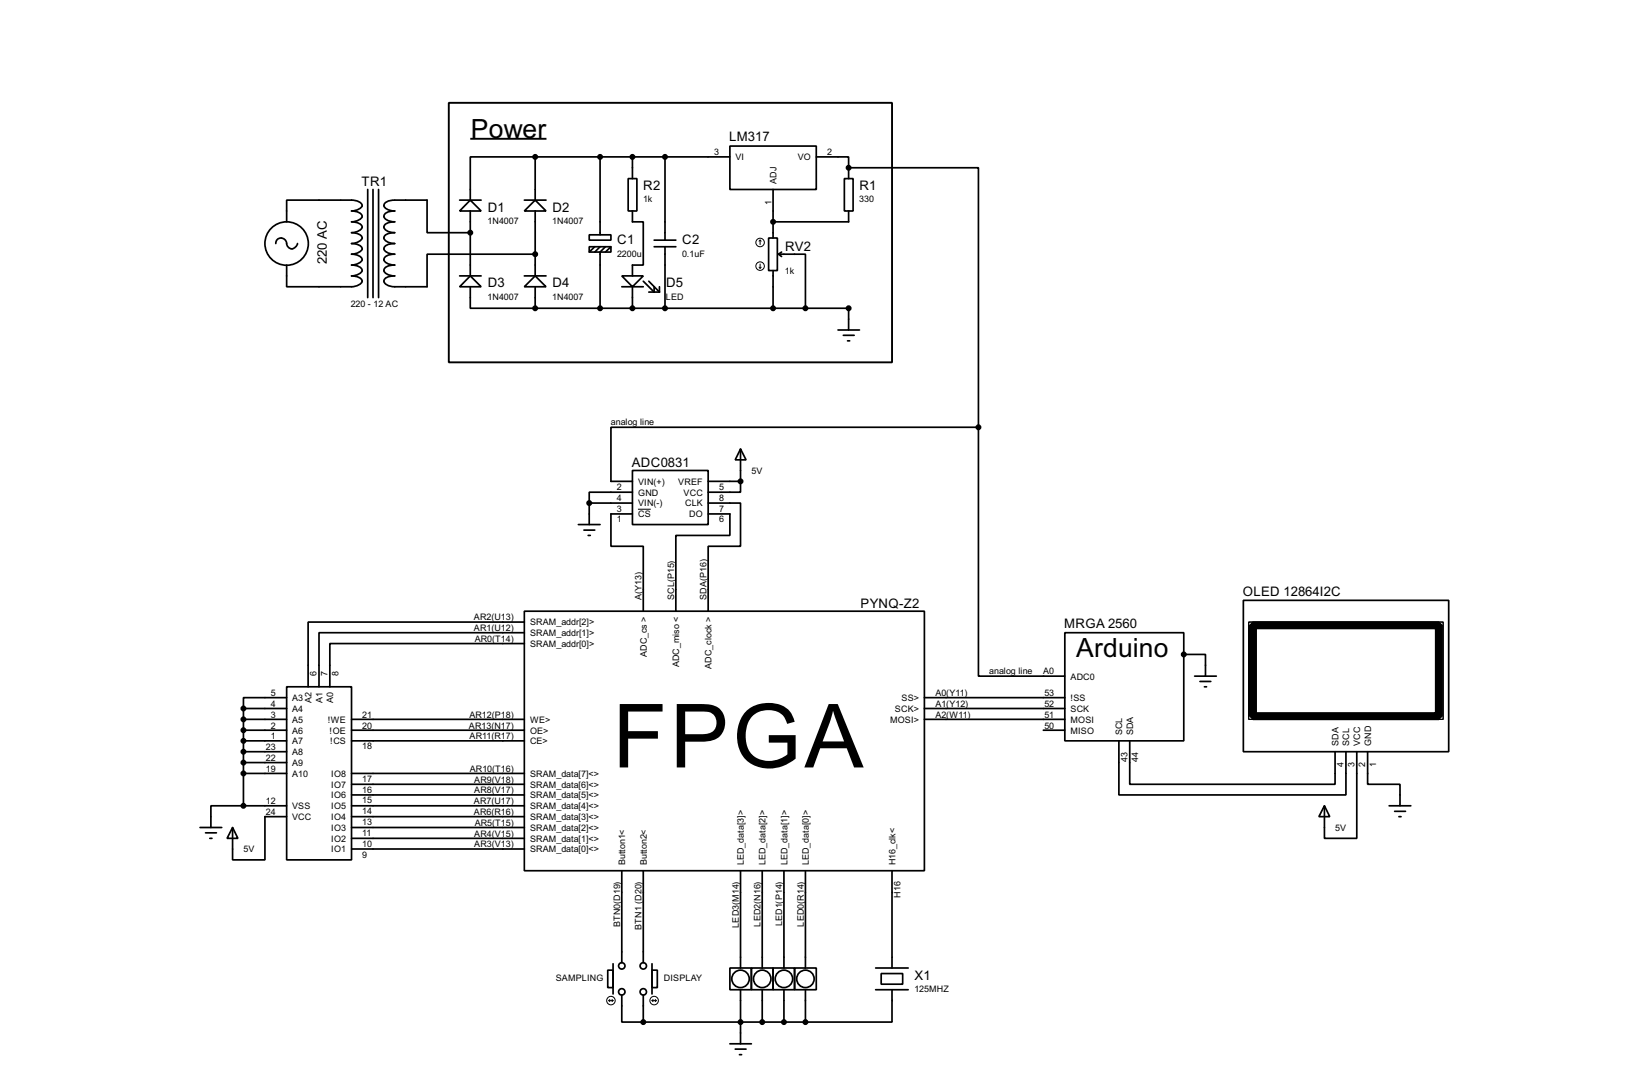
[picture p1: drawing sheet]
<svg xmlns="http://www.w3.org/2000/svg" width="383mm" height="256mm" viewBox="0 0 383 256" stroke-linecap="round" stroke-linejoin="round" font-family="sans-serif">
<g fill="none" stroke="#000" stroke-width=".4">
<path d="M125.8 36.9h-15.3v10.1M125.8 36.9v10.1M125.8 36.9h45.7M141 36.9v18.3M148.6 36.9v5.1M156.3 36.9v19.5M171.5 34.3h20.3v10.2h-20.3zM191.8 36.9h7.6v2.5M199.4 39.4h30.5v61M199.4 39.4v2.6M64.8 57.2a1.32 1.32 0 0 1 1.5-1.3 1.32 1.32 0 0 1 1.1 1.6 1.27 1.27 0 0 0 1.4 .9 1.27 1.27 0 0 0 1.1-1.2M67.4 52.1v-5.1h15.2a2.29 2.29 0 0 1 2.5 1.3 2.65 2.65 0 0 1-2.5 1.3 2.24 2.24 0 0 1 2.5 1.3 2.65 2.65 0 0 1-2.5 1.2h.6a2.01 2.01 0 0 1 1.9 1.3 2.58 2.58 0 0 1-2.5 1.3h.6a2.01 2.01 0 0 1 1.9 1.2 2.66 2.66 0 0 1-2.5 1.3h.6a2.01 2.01 0 0 1 1.9 1.3 2.65 2.65 0 0 1-2.5 1.2 2.29 2.29 0 0 1 2.5 1.3 2.65 2.65 0 0 1-2.5 1.3 2.24 2.24 0 0 1 2.5 1.3 2.65 2.65 0 0 1-2.5 1.2h.6a2.01 2.01 0 0 1 1.9 1.3 2.58 2.58 0 0 1-2.5 1.3h-15.2v-5.1"/>
<path d="M86.4 44.5v25.4M87.7 44.5v25.4M89 44.5v25.4M108 47h5.1M110.5 47l2.6 2.6h-5.1zM110.5 54.7h-10.1v-7.7h-7.6a2.14 2.14 0 0 0-2.6 1.3 2.4 2.4 0 0 0 2.6 1.3 2.84 2.84 0 0 0-2.5 .9 .89 .89 0 0 0 .6 1.2l1.9 .4a2.12 2.12 0 0 0-2.6 1.3 2.35 2.35 0 0 0 2.6 1.3 2.12 2.12 0 0 0-2.6 1.2 2.41 2.41 0 0 0 2.6 1.3 2.12 2.12 0 0 0-2.6 1.3 2.4 2.4 0 0 0 2.6 1.2 2.14 2.14 0 0 0-2.6 1.3 2.4 2.4 0 0 0 2.6 1.3 2.84 2.84 0 0 0-2.5 .9 .89 .89 0 0 0 .6 1.2l1.9 .4a2.12 2.12 0 0 0-2.6 1.3 2.35 2.35 0 0 0 2.6 1.3h7.6v-7.7h25.4M110.5 49.6v15.2M123.2 47h5.1M125.8 47l2.5 2.6h-5.1zM125.8 49.6v15.2M138.5 55.2h5.1v1.2h-5.1zM138.5 58h5.1v1.2h-5.1z"/>
<path d="M139.8 58l-1.3 1.2M141 58l-1.2 1.2M142.3 58l-1.3 1.2v13.2M143.6 58l-1.3 1.2M147.6 42h2.1v7.6h-2.1zM148.6 49.6v2.5h2.6v10.2h-2.6v2.5M153.7 56.4h5.1M153.7 58h5.1M156.3 58v14.4M180.6 55.9h2.1v7.7h-2.1zM181.7 44.5v11.4M182.9 59.7h6.4v12.7"/>
<path d="M182.9 59.7l.8 .6M183.7 59.2l-.8 .5M198.4 42h2.1v7.6h-2.1zM199.4 49.6v2.5h-17.7M108 64.8h5.1M110.5 64.8l2.6 2.6h-5.1zM110.5 67.4v5h15.3M123.2 64.8h5.1M125.8 64.8l2.5 2.6h-5.1zM125.8 67.4v5M125.8 72.4h73.6v5.1M146.1 64.8h5.1l-2.6 2.6z"/>
<path d="M146.1 67.4h5.1M148.6 67.4v5M151.2 66.1l2.5 2.5v-1.2M152.5 66.1l2.5 2.5M152.5 68.6h2.5M155 67.4v1.2M181.7 63.6v8.8M196.9 77.5h5.1M198.2 78.8h2.5M199.2 80.1h.5M138.5 118.2h10.1M138.5 118.2v5"/>
<path d="M148.6 110.5h17.8v12.7h-17.8zM148.6 115.6h-10.1v2.6M166.4 118.2h7.6v10.1h-7.6v15.3M166.4 113.1h7.6M174 105.5l1.3 2.5h-2.5zM174 113.1v2.5h-7.6M174 105.5v7.6M229.9 100.4v58.4h20.3M229.9 100.4h-86.3v12.7h5M135.9 123.2h5.1M137.2 124.5h2.6M138.2 125.8h.5"/>
<path d="M148.6 120.7h-5v7.6h7.6v15.3M166.4 120.7h5.1v5.1h-12.7v17.8M123.2 143.6h94v60.9h-94zM123.2 146.1h-50.8v15.2M123.2 148.6h-48.2v12.7M123.2 151.2h-45.7v10.1M250.2 148.6h28v25.4h-28zM278.2 153.7h5.1v5.1M280.7 158.8h5.1M292.2 141h48.2v35.6h-48.2zM57.2 174h10.2M57.2 171.5h10.2"/>
<path d="M57.2 169h10.2M57.2 166.4h10.2M57.2 166.4v22.9M57.2 176.6h10.2M57.2 179.1h10.2M67.4 161.3h15.2v40.7h-15.2zM67.4 163.9h-10.2v2.5M82.6 174h40.6M82.6 171.5h40.6M82.6 169h40.6M217.2 169h33M217.2 163.9h33"/>
<path d="M217.2 166.4h33M245.2 171.5h5M262.9 174v12.7h53.4v-10.1M265.5 174v10.2h48.2v-7.6M282 160.1h2.5M283 161.3h.5M318.8 176.6v20.3h-7.6v-7.6M321.4 176.6v7.6h7.6v5.1M47 194.4h5.1M48.3 195.6h2.6M49.3 196.9h.5M54.7 194.4l1.2 2.5h-2.5z"/>
<path d="M57.2 189.3h-7.6v5.1M57.2 181.7h10.2M57.2 189.3h10.2M67.4 191.8h-5.1v10.2h-7.6v-7.6M82.6 181.7h40.6M82.6 184.2h40.6M82.6 186.7h40.6M82.6 189.3h40.6M82.6 191.8h40.6M82.6 194.4h40.6M82.6 196.9h40.6M82.6 199.4h40.6"/>
<path d="M311.2 189.3l1.3 2.5h-2.6zM326.4 189.3h5.1M327.7 190.6h2.6M328.7 191.8h.5M146.1 204.5v21.6M151.2 204.5v21.6M174 204.5v22.9M179.1 204.5v22.9M184.2 204.5v22.9M189.3 204.5v22.9M209.6 204.5v22.9M142.8 227.9h1.3v4.1h-1.3z"/>
<path d="M144.1 226.4v7.1M146.1 233.7v6.4h5.1M151.2 233.7v6.4M153.2 227.9h1.3v4.1h-1.3zM153.2 226.4v7.1M171.5 227.4h5.1v5.1h-5.1zM174 232.5v12.7M176.6 227.4h5.1v5.1h-5.1zM179.1 232.5v7.6M181.7 227.4h5v5.1h-5zM184.2 232.5v7.6M186.7 227.4h5.1v5.1h-5.1z"/>
<path d="M189.3 232.5v7.6M205.8 227.4h7.6M205.8 232.5h7.6M207.1 228.7h5v2.5h-5zM209.6 232.5v7.6h-20.3M151.2 240.1h38.1M171.5 245.2h5.1M172.8 246.4h2.5M173.8 247.7h.5"/>
<circle cx="67.3" cy="57.2" r="5.1"/>
<circle cx="146.1" cy="226.9" r=".75"/>
<circle cx="146.1" cy="233" r=".75"/>
<circle cx="151.1" cy="233" r=".75"/>
<circle cx="151.1" cy="226.9" r=".75"/>
<circle cx="174" cy="229.9" r="2.05"/>
<circle cx="179.1" cy="229.9" r="2.05"/>
<circle cx="184.2" cy="229.9" r="2.05"/>
<circle cx="189.2" cy="229.9" r="2.05"/>
</g>
<g fill="#000">
<circle cx="199.4" cy="39.4" r=".2"/>
<circle cx="181.7" cy="52.1" r=".2"/>
</g>
<g fill="none" stroke="#000" stroke-width=".23">
<path d="M178.6 56.4l-.2 .3M178.6 56.4l.3 .3M178.6 56.4v1.1M178.4 62.8l.2 .2M178.6 62v1M178.9 62.8l-.3 .2M149.9 119.6h3M143.1 235h1M143.1 235l.2 .3M143.3 234.8l-.2 .2M143.8 234.8l.3 .2M144.1 235l-.3 .3"/>
<path d="M153.2 235h1M153.2 235l.3 .3M153.5 234.8l-.3 .2M154 234.8l.2 .2M154.2 235l-.2 .3"/>
<circle cx="178.6" cy="57" r="1"/>
<circle cx="178.6" cy="62.5" r="1"/>
<circle cx="143.5" cy="235" r="1"/>
<circle cx="153.7" cy="235" r="1"/>
</g>
<path d="M293.4 146.1h45.7v22.9h-45.7z" fill="none" stroke="#000" stroke-width=".25"/>
<path d="M294.4 146.9h43.7v21.3h-43.7z" fill="none" stroke="#000" stroke-width="1.9"/>
<path d="M105.5 24.2h104.1v60.9h-104.1zM110.5 32.6h17.9" fill="none" stroke="#000" stroke-width=".45"/>
<g fill="#000" stroke="#000" stroke-width=".4">
<circle cx="125.7" cy="36.9" r=".5"/>
<circle cx="141" cy="36.9" r=".5"/>
<circle cx="148.6" cy="36.9" r=".5"/>
<circle cx="156.2" cy="36.9" r=".5"/>
<circle cx="199.4" cy="39.4" r=".5"/>
<circle cx="110.5" cy="54.7" r=".5"/>
<circle cx="125.7" cy="59.7" r=".5"/>
<circle cx="181.6" cy="52.1" r=".5"/>
<circle cx="125.7" cy="72.4" r=".5"/>
<circle cx="141" cy="72.4" r=".5"/>
<circle cx="148.6" cy="72.4" r=".5"/>
<circle cx="156.2" cy="72.4" r=".5"/>
<circle cx="181.6" cy="72.4" r=".5"/>
<circle cx="189.2" cy="72.4" r=".5"/>
<circle cx="199.4" cy="72.4" r=".5"/>
<circle cx="138.4" cy="118.2" r=".5"/>
<circle cx="174" cy="113.1" r=".5"/>
<circle cx="229.9" cy="100.4" r=".5"/>
<circle cx="278.1" cy="153.7" r=".5"/>
<circle cx="57.2" cy="171.5" r=".5"/>
<circle cx="57.2" cy="169" r=".5"/>
<circle cx="57.2" cy="166.4" r=".5"/>
<circle cx="57.2" cy="176.6" r=".5"/>
<circle cx="57.2" cy="174" r=".5"/>
<circle cx="57.2" cy="179.1" r=".5"/>
<circle cx="57.2" cy="181.7" r=".5"/>
<circle cx="57.2" cy="189.3" r=".5"/>
<circle cx="151.1" cy="240.1" r=".5"/>
<circle cx="174" cy="240.1" r=".5"/>
<circle cx="179.1" cy="240.1" r=".5"/>
<circle cx="184.2" cy="240.1" r=".5"/>
<circle cx="189.2" cy="240.1" r=".5"/>
</g>
<text font-size="23.3" x="143.9" y="180.3">FPGA</text>
<g font-size="7">
<text x="110.6" y="32.4">Power</text>
<text x="252.9" y="154.3">Arduino</text>
</g>
<g font-size="3.5">
<text x="171.4" y="33.2">LM317</text>
<text x="85" y="43.7">TR1</text>
<text x="151.2" y="44.7">R2</text>
<text x="202" y="44.7">R1</text>
<text x="114.6" y="49.7">D1</text>
<text x="129.8" y="49.7">D2</text>
<text x="145.1" y="57.4">C1</text>
<text x="160.3" y="57.4">C2</text>
<text x="184.5" y="58.9">RV2</text>
<text x="76.8" y="62.1" transform="rotate(-90 76.8 62.1)">220 AC</text>
<text x="114.6" y="67.5">D3</text>
<text x="129.8" y="67.5">D4</text>
<text x="156.5" y="67.5">D5</text>
<text x="148.5" y="109.7">ADC0831</text>
<text x="202.2" y="142.8">PYNQ-Z2</text>
<text x="292" y="139.9">OLED 12864I2C</text>
<text x="250.1" y="147.5">MRGA 2560</text>
<text x="214.9" y="230.1">X1</text>
</g>
<g font-size="2.4">
<text x="167.8" y="36.4">3</text>
<text x="172.8" y="37.7">VI</text>
<text x="187.4" y="37.7">VO</text>
<text x="194.4" y="36.4">2</text>
<text x="151.1" y="47.6">1k</text>
<text x="182.5" y="43.2" transform="rotate(-90 182.5 43.2)">ADJ</text>
<text x="201.9" y="47.6">330</text>
<text x="114.6" y="52.6">1N4007</text>
<text x="129.8" y="52.6">1N4007</text>
<text x="181.3" y="48.2" transform="rotate(-90 181.3 48.2)">1</text>
<text x="145" y="60.3">2200u</text>
<text x="160.3" y="60.3">0.1uF</text>
<text x="184.4" y="64.5">1k</text>
<text x="114.6" y="70.4">1N4007</text>
<text x="129.8" y="70.4">1N4007</text>
<text x="156.5" y="70.4">LED</text>
<text x="82.4" y="72.1">220 - 12 AC</text>
<text x="143.6" y="99.8">analog line</text>
<text x="149.9" y="113.9">VIN(+)</text>
<text x="159.4" y="113.9">VREF</text>
<text x="176.6" y="111.3">5V</text>
<text x="145" y="115.1">2</text>
<text x="145" y="117.6">4</text>
<text x="149.9" y="119">VIN(-)</text>
<text x="149.9" y="116.4">GND</text>
<text x="160.6" y="116.4">VCC</text>
<text x="161" y="119">CLK</text>
<text x="169" y="117.6">8</text>
<text x="169" y="115.1">5</text>
<text x="145" y="122.7">1</text>
<text x="145" y="120.2">3</text>
<text x="149.9" y="121.5">CS</text>
<text x="161.9" y="121.5">DO</text>
<text x="169" y="120.2">7</text>
<text x="169" y="122.7">6</text>
<text x="150.8" y="141" transform="rotate(-90 150.8 141)">A(Y13)</text>
<text x="158.4" y="141" transform="rotate(-90 158.4 141)">SCL(P15)</text>
<text x="166" y="141" transform="rotate(-90 166 141)">SDA(P16)</text>
<text x="111.3" y="145.7">AR2(U13)</text>
<text x="111.3" y="148.2">AR1(U12)</text>
<text x="124.5" y="146.9">SRAM_addr[2]&gt;</text>
<text x="124.5" y="149.4">SRAM_addr[1]&gt;</text>
<text x="111.5" y="150.8">AR0(T14)</text>
<text x="124.5" y="152">SRAM_addr[0]&gt;</text>
<text x="152" y="154.4" transform="rotate(-90 152 154.4)">ADC_cs &gt;</text>
<text x="74.4" y="158.8" transform="rotate(-90 74.4 158.8)">6</text>
<text x="77" y="158.8" transform="rotate(-90 77 158.8)">7</text>
<text x="79.5" y="158.8" transform="rotate(-90 79.5 158.8)">8</text>
<text x="159.6" y="156.8" transform="rotate(-90 159.6 156.8)">ADC_miso &lt;</text>
<text x="167.2" y="157.1" transform="rotate(-90 167.2 157.1)">ADC_clock &gt;</text>
<text x="232.5" y="158.3">analog line</text>
<text x="245.1" y="158.4">A0</text>
<text x="251.5" y="159.6">ADC0</text>
<text x="63.7" y="163.5">5</text>
<text x="63.7" y="166">4</text>
<text x="68.6" y="164.7">A3</text>
<text x="68.6" y="167.2">A4</text>
<text x="73.2" y="165.2" transform="rotate(-90 73.2 165.2)">A2</text>
<text x="75.8" y="165.2" transform="rotate(-90 75.8 165.2)">A1</text>
<text x="78.3" y="165.2" transform="rotate(-90 78.3 165.2)">A0</text>
<text x="210.3" y="167.2">SCK&gt;</text>
<text x="211.8" y="164.7">SS&gt;</text>
<text x="219.8" y="166">A1(Y12)</text>
<text x="219.8" y="163.5">A0(Y11)</text>
<text x="245.4" y="163.5">53</text>
<text x="245.4" y="166">52</text>
<text x="251.5" y="164.7">!SS</text>
<text x="251.5" y="167.2">SCK</text>
<text x="63.7" y="168.6">3</text>
<text x="63.7" y="171.1">2</text>
<text x="63.7" y="173.6">1</text>
<text x="68.6" y="169.8">A5</text>
<text x="68.6" y="172.3">A6</text>
<text x="77" y="169.8">!WE</text>
<text x="77.5" y="172.3">!OE</text>
<text x="85.1" y="171.1">20</text>
<text x="85.1" y="168.6">21</text>
<text x="110.2" y="171.1">AR13(N17)</text>
<text x="110.3" y="168.6">AR12(P18)</text>
<text x="110.3" y="173.6">AR11(R17)</text>
<text x="124.5" y="172.3">OE&gt;</text>
<text x="124.5" y="169.8">WE&gt;</text>
<text x="209.1" y="169.8">MOSI&gt;</text>
<text x="219.8" y="168.6">A2(W11)</text>
<text x="245.4" y="171.1">50</text>
<text x="245.4" y="168.6">51</text>
<text x="251.5" y="172.3">MISO</text>
<text x="251.5" y="169.8">MOSI</text>
<text x="263.7" y="172.7" transform="rotate(-90 263.7 172.7)">SCL</text>
<text x="266.3" y="172.7" transform="rotate(-90 266.3 172.7)">SDA</text>
<text x="62.5" y="176.2">23</text>
<text x="62.5" y="178.7">22</text>
<text x="68.6" y="174.8">A7</text>
<text x="68.6" y="177.4">A8</text>
<text x="68.6" y="179.9">A9</text>
<text x="77.6" y="174.8">!CS</text>
<text x="85.1" y="176">18</text>
<text x="124.5" y="174.8">CE&gt;</text>
<text x="264.9" y="178.9" transform="rotate(-90 264.9 178.9)">43</text>
<text x="267.5" y="178.9" transform="rotate(-90 267.5 178.9)">44</text>
<text x="314.5" y="175.3" transform="rotate(-90 314.5 175.3)">SDA</text>
<text x="317.1" y="175.3" transform="rotate(-90 317.1 175.3)">SCL</text>
<text x="319.6" y="175.3" transform="rotate(-90 319.6 175.3)">VCC</text>
<text x="322.2" y="175.3" transform="rotate(-90 322.2 175.3)">GND</text>
<text x="62.5" y="181.3">19</text>
<text x="68.6" y="182.5">A10</text>
<text x="77.8" y="185">IO7</text>
<text x="77.8" y="182.5">IO8</text>
<text x="85.1" y="183.7">17</text>
<text x="110.4" y="181.3">AR10(T16)</text>
<text x="111.4" y="183.8">AR9(V18)</text>
<text x="124.5" y="182.5">SRAM_data[7]&lt;&gt;</text>
<text x="124.5" y="185">SRAM_data[6]&lt;&gt;</text>
<text x="315.7" y="180.2" transform="rotate(-90 315.7 180.2)">4</text>
<text x="318.3" y="180.3" transform="rotate(-90 318.3 180.3)">3</text>
<text x="320.8" y="180.3" transform="rotate(-90 320.8 180.3)">2</text>
<text x="323.4" y="180.3" transform="rotate(-90 323.4 180.3)">1</text>
<text x="62.5" y="188.9">12</text>
<text x="62.5" y="191.4">24</text>
<text x="68.6" y="190.1">VSS</text>
<text x="77.8" y="190.1">IO5</text>
<text x="77.8" y="187.5">IO6</text>
<text x="85.1" y="191.3">14</text>
<text x="85.1" y="188.7">15</text>
<text x="85.1" y="186.2">16</text>
<text x="111.3" y="188.9">AR7(U17)</text>
<text x="111.3" y="191.4">AR6(R16)</text>
<text x="111.4" y="186.3">AR8(V17)</text>
<text x="124.5" y="187.5">SRAM_data[5]&lt;&gt;</text>
<text x="124.5" y="190.1">SRAM_data[4]&lt;&gt;</text>
<text x="68.6" y="192.6">VCC</text>
<text x="77.8" y="192.6">IO4</text>
<text x="77.8" y="195.2">IO3</text>
<text x="77.8" y="197.7">IO2</text>
<text x="85.1" y="193.8">13</text>
<text x="85.1" y="196.4">11</text>
<text x="111.4" y="196.5">AR4(V15)</text>
<text x="111.5" y="194">AR5(T15)</text>
<text x="124.5" y="192.6">SRAM_data[3]&lt;&gt;</text>
<text x="124.5" y="195.2">SRAM_data[2]&lt;&gt;</text>
<text x="124.5" y="197.7">SRAM_data[1]&lt;&gt;</text>
<text x="313.7" y="195.2">5V</text>
<text x="57.2" y="200.2">5V</text>
<text x="77.8" y="200.2">IO1</text>
<text x="85.1" y="201.4">9</text>
<text x="85.1" y="198.9">10</text>
<text x="111.4" y="199">AR3(V13)</text>
<text x="124.5" y="200.2">SRAM_data[0]&lt;&gt;</text>
<text x="146.9" y="203.2" transform="rotate(-90 146.9 203.2)">Button1&lt;</text>
<text x="152" y="203.2" transform="rotate(-90 152 203.2)">Button2&lt;</text>
<text x="174.8" y="203.2" transform="rotate(-90 174.8 203.2)">LED_data[3]&gt;</text>
<text x="179.9" y="203.2" transform="rotate(-90 179.9 203.2)">LED_data[2]&gt;</text>
<text x="185" y="203.2" transform="rotate(-90 185 203.2)">LED_data[1]&gt;</text>
<text x="190.1" y="203.2" transform="rotate(-90 190.1 203.2)">LED_data[0]&gt;</text>
<text x="210.4" y="203.2" transform="rotate(-90 210.4 203.2)">H16_clk&lt;</text>
<text x="211.6" y="210.9" transform="rotate(-90 211.6 210.9)">H16</text>
<text x="145.7" y="217.8" transform="rotate(-90 145.7 217.8)">BTN0(D19)</text>
<text x="150.8" y="218.4" transform="rotate(-90 150.8 218.4)">BTN1 (D20)</text>
<text x="173.6" y="217.9" transform="rotate(-90 173.6 217.9)">LED3(M14)</text>
<text x="178.7" y="217.6" transform="rotate(-90 178.7 217.6)">LED2(N16)</text>
<text x="183.8" y="217.5" transform="rotate(-90 183.8 217.5)">LED1(P14)</text>
<text x="188.8" y="217.6" transform="rotate(-90 188.8 217.6)">LED0(R14)</text>
<text x="130.6" y="230.5">SAMPLING</text>
<text x="156" y="230.5">DISPLAY</text>
<text x="214.9" y="233">125MHZ</text>
</g>
</svg>
